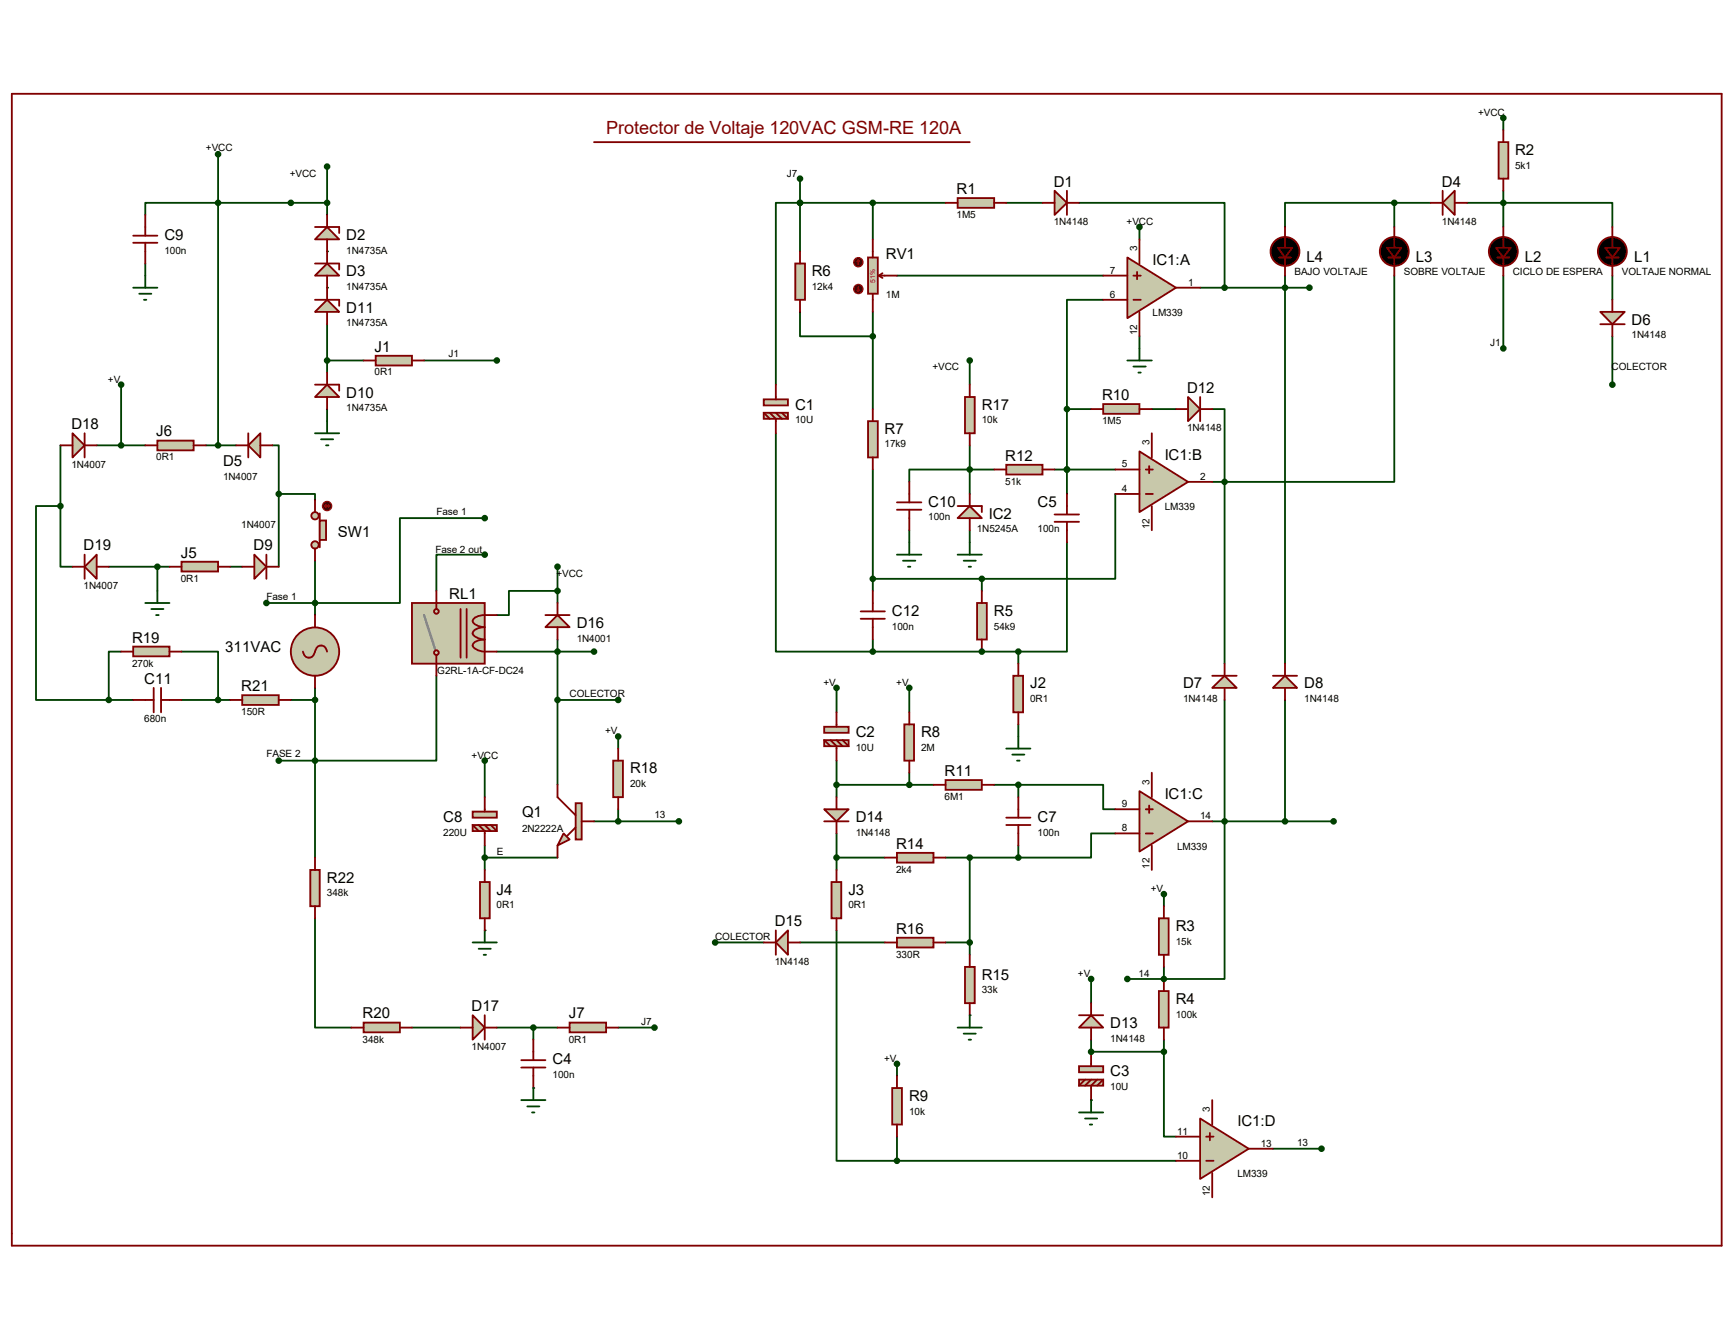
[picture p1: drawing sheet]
<svg xmlns="http://www.w3.org/2000/svg" width="279mm" height="216mm" viewBox="0 0 279 216" stroke-linecap="round" stroke-linejoin="round" font-family="sans-serif">
<g fill="none" stroke="#004000" stroke-width=".3">
<path d="M242.2 19v2M35.1 24.8v47M52.7 32.7h-29.3v1.9M52.7 26.8v7.8M128.9 32.7h-3.9v29.3M128.9 32.7h.1M128.9 32.7h23.5M128.9 28.8v11.7M140.6 32.7v5.9M162.1 32.7h5.9M173.9 32.7h23.4v13.7M183.6 36.6v2"/>
<path d="M224.7 32.7h-17.6v3.9M224.7 32.7h5.8M224.7 32.7v3.9M236.4 32.7h23.4v3.9M242.2 30.7v5.9M23.4 42.5v1.9M52.7 46.4h.1M52.7 40.5h.1M52.7 52.2v7.8M52.7 58.1h5.9M68.3 58.1h11.8M128.9 50.2v4h11.7"/>
<path d="M140.6 50.2v15.7M144.5 44.4h33.3M156.3 58.1v3.9M177.8 48.3h-5.9v17.6M183.6 54.2v1.9M193.4 46.4h17.6M207.1 44.4v62.5M224.7 44.4v33.2h-27.4M242.2 44.4v11.7M259.8 44.4v3.9M259.8 54.2v7.8M9.7 71.8v9.7"/>
<path d="M15.6 71.8h7.8M19.5 62v9.8M33.2 71.8h4.9M43.9 71.8h1v7.8M44.9 79.6h5.9v1M44.9 79.6v11.7M52.7 65.9v2M125 69.8v35.2h15.6M140.6 75.6v19.6M156.3 71.8v7.8M160.2 75.6h-13.7v2M169.9 75.6h9.8"/>
<path d="M171.9 75.6h.1M171.9 65.9v13.7M171.9 65.9h3.9M179.7 79.6v13.7h-21.5M185.6 65.9h3.9M195.3 65.9h2v11.7M195.3 77.6h2M197.3 77.6v29.3M9.7 81.5v9.8h2M9.7 81.5h-3.9v31.3h11.7M17.5 91.3h9.8M25.4 91.3v3.9"/>
<path d="M37.1 91.3h1.9M50.8 90.3v8.8M78.1 89.4h-7.8v5.8M78.1 83.5h-13.7v13.7h-21.5M89.8 95.2h-7.8v3.9h-1.9M89.8 91.3v5.9M140.6 93.3h17.6M146.5 85.4v2M156.3 85.4v2M158.2 93.3v1.9M171.9 87.4v17.6h-7.8M17.5 112.8h4"/>
<path d="M19.5 105h-2v7.8M29.3 105h5.8v7.8M29.3 112.8h7.8M46.9 112.8h3.9M50.8 110.8v27.4M70.3 108.9v13.7h-25.4M80.1 105h15.6M89.8 112.8h9.8M89.8 103v23.4M99.6 118.7v1.9M134.8 110.8v4M140.6 105h23.5"/>
<path d="M140.6 103v2M146.5 110.8v4M158.2 105h.1M164.1 105v1.9M164.1 116.7v2M197.3 112.8v44.9h-9.8M207.1 112.8v19.5M78.1 122.6v5.8M78.1 136.2v4M78.1 138.2h11.7M95.7 132.3h13.7M99.6 130.4v1.9"/>
<path d="M134.8 138.2h7.8M134.8 122.6v5.8M134.8 134.3v5.9M134.8 126.4h15.6M146.5 124.5v1.9M152.4 138.2h11.7M156.3 138.2v15.6M160.2 126.4h3.9M164.1 126.4h13.7v4h1.9M164.1 126.4v2M164.1 136.2v2M179.7 134.3h-3.9v3.9h-11.7"/>
<path d="M195.3 132.3h19.6M50.8 148v17.6h5.8M78.1 149.9h.1M115.2 151.8h7.9M128.9 151.8h13.7M134.8 149.9v37.1h9.7M152.4 151.8h3.9M175.8 157.7v3.9M181.7 157.7h5.8M187.5 157.7h.1M187.5 144.1v1.9M187.5 155.8v1.9"/>
<path d="M66.4 165.6h7.8M80.1 165.6h9.7M85.9 175.3h.1M85.9 165.6v1.9M99.6 165.6h5.9M144.5 171.4v2M156.3 163.6h.1M175.8 177.2h.1M175.8 169.5h.1M175.8 167.5v2M175.8 169.5h11.7M187.5 169.5v13.6h2"/>
<path d="M187.5 167.5v2M144.5 183.1v3.9M144.5 187h45M205.1 185.1h7.8"/>
</g>
<path d="M181.7 41.5l7.8 4.9-7.8 4.9z" fill="#c8c8aa" stroke="#800000" stroke-width=".3"/>
<path d="M183.6 38.6v3.9M177.8 48.3h3.9M177.8 44.4h3.9M182.6 48.3h1.2M182.6 44.4h1.2M183.2 43.8v1.2M183.6 50.2v4M189.5 46.4h3.9" fill="none" stroke="#800000" stroke-width=".3"/>
<path d="M183.6 72.7l7.8 4.9-7.8 4.9z" fill="#c8c8aa" stroke="#800000" stroke-width=".3"/>
<path d="M179.7 79.6h3.9M179.7 75.6h3.9M184.6 79.6h1.2M184.6 75.6h1.2M185.2 75.1v1.1M185.6 69.8v3.9M191.4 77.6h3.9M185.6 81.5v3.9" fill="none" stroke="#800000" stroke-width=".3"/>
<path d="M183.6 127.5l7.8 4.8-7.8 4.9z" fill="#c8c8aa" stroke="#800000" stroke-width=".3"/>
<path d="M179.7 134.3h3.9M179.7 130.4h3.9M184.6 134.3h1.2M184.6 130.4h1.2M185.2 129.8v1.2M185.6 124.5v3.9M185.6 136.2v4M191.4 132.3h3.9" fill="none" stroke="#800000" stroke-width=".3"/>
<path d="M193.4 180.2l7.8 4.9-7.8 4.8z" fill="#c8c8aa" stroke="#800000" stroke-width=".3"/>
<path d="M195.3 177.2v4M189.5 187h3.9M189.5 183.1h3.9M194.4 187h1.1M194.4 183.1h1.1M194.9 182.5v1.2M195.3 189v3.9M201.2 185.1h3.9" fill="none" stroke="#800000" stroke-width=".3"/>
<path d="M52.7 62l2 2h-3.9z" fill="#c8c8aa" stroke="#800000" stroke-width=".3"/>
<path d="M50.8 62h3.9v.9M52.7 60v2M52.7 64v1.9" fill="none" stroke="#800000" stroke-width=".3"/>
<path d="M52.7 48.3l2 1.9h-3.9z" fill="#c8c8aa" stroke="#800000" stroke-width=".3"/>
<path d="M50.8 48.3h3.9v1M52.7 46.4v1.9M52.7 50.2v2" fill="none" stroke="#800000" stroke-width=".3"/>
<path d="M52.7 42.5l2 1.9h-3.9z" fill="#c8c8aa" stroke="#800000" stroke-width=".3"/>
<path d="M50.8 42.5h3.9v.9M52.7 40.5v2M52.7 44.4v2" fill="none" stroke="#800000" stroke-width=".3"/>
<path d="M52.7 36.6l2 2h-3.9z" fill="#c8c8aa" stroke="#800000" stroke-width=".3"/>
<path d="M50.8 36.6h3.9v.9M52.7 34.6v2M52.7 38.6v1.9" fill="none" stroke="#800000" stroke-width=".3"/>
<circle cx="50.8" cy="105" r="3.9" fill="#c8c8aa" stroke="#800000" stroke-width=".3"/>
<path d="M50.8 99.1v1.9M48.8 105a.97 .97 0 0 0 1 1 .97 .97 0 0 0 1-1 .97 .97 0 0 1 .9-1 .97 .97 0 0 1 1 1M50.8 108.9v1.9" fill="none" stroke="#800000" stroke-width=".3"/>
<g fill="#c8c8aa" stroke="#800000" stroke-width=".3">
<circle cx="50.8" cy="83.1" r=".59"/>
<circle cx="50.8" cy="87.8" r=".59"/>
</g>
<path d="M51.5 82.7v5.5" fill="none" stroke="#800000" stroke-width=".3"/>
<path d="M51.5 83.9h1v3.1h-1z" fill="#c8c8aa" stroke="#800000" stroke-width=".3"/>
<path d="M50.8 80.6v1.9M50.8 88.3v2" fill="none" stroke="#800000" stroke-width=".3"/>
<circle cx="52.7" cy="81.5" r=".76" fill="#400000" stroke="#f00" stroke-width=".17"/>
<path d="M52.3 81.5h.8M52.3 81.5l.2 .2M52.5 81.3l-.2 .2M52.9 81.3l.2 .2M53.1 81.5l-.2 .2" fill="none" stroke="#f00" stroke-width=".17"/>
<path d="M42 69.8v3.9l-2-1.9z" fill="#c8c8aa" stroke="#800000" stroke-width=".3"/>
<path d="M38.1 71.8h1.9M40 69.8v3.9M42 71.8h1.9" fill="none" stroke="#800000" stroke-width=".3"/>
<path d="M13.6 91.3l2-1.9v3.9z" fill="#c8c8aa" stroke="#800000" stroke-width=".3"/>
<path d="M11.7 91.3h1.9M13.6 89.4v3.9M15.6 91.3h1.9" fill="none" stroke="#800000" stroke-width=".3"/>
<path d="M11.7 69.8l1.9 2-1.9 1.9z" fill="#c8c8aa" stroke="#800000" stroke-width=".3"/>
<path d="M9.7 71.8h2M13.6 69.8v3.9M13.6 71.8h2" fill="none" stroke="#800000" stroke-width=".3"/>
<path d="M41 89.4l1.9 1.9-1.9 2z" fill="#c8c8aa" stroke="#800000" stroke-width=".3"/>
<path d="M39 91.3h2M42.9 89.4v3.9M42.9 91.3h2" fill="none" stroke="#800000" stroke-width=".3"/>
<circle cx="44.9" cy="79.6" r=".38" fill="#004000" stroke="#004000" stroke-width=".3"/>
<path d="M39 112h5.9v1.6h-5.9z" fill="#c8c8aa" stroke="#800000" stroke-width=".3"/>
<path d="M37.1 112.8h1.9M44.9 112.8h2" fill="none" stroke="#800000" stroke-width=".3"/>
<path d="M21.5 104.2h5.8v1.5h-5.8z" fill="#c8c8aa" stroke="#800000" stroke-width=".3"/>
<path d="M21.5 38h3.9M21.5 39.1h3.9M23.4 34.6v3.4M23.4 39.1v3.4M19.5 105h2M21.5 112.8h3.3M24.8 110.8v4M26 110.8v4M26 112.8h3.3M27.3 105h2" fill="none" stroke="#800000" stroke-width=".3"/>
<g fill="#004000" stroke="#004000" stroke-width=".3">
<circle cx="35.1" cy="112.8" r=".38"/>
<circle cx="17.5" cy="112.8" r=".38"/>
<circle cx="9.7" cy="81.5" r=".38"/>
<circle cx="35.1" cy="71.8" r=".38"/>
<circle cx="35.1" cy="32.7" r=".38"/>
</g>
<path d="M21.5 46.4h3.9M22.4 47.3h2M23.2 48.3h.4M23.4 44.4v2M23.4 97.2h3.9M24.4 98.1h1.9M25.1 99.1h.5M25.4 95.2v2" fill="none" stroke="#004000" stroke-width=".3"/>
<g fill="#c8c8aa" stroke="#800000" stroke-width=".3">
<path d="M76.2 130.8h3.9v.9h-3.9z"/>
<path d="M76.2 132.9h3.9v1h-3.9z"/>
</g>
<path d="M76.2 132.9l.9 1M77.1 132.9l1 1v2.3M78.1 128.4v2.4M78.1 132.9l1 1M79.1 132.9l1 1" fill="none" stroke="#800000" stroke-width=".3"/>
<path d="M76.2 151.8h3.9M77.1 152.9h2M77.9 153.8h.4M78.1 149.9v1.9" fill="none" stroke="#004000" stroke-width=".3"/>
<circle cx="35.1" cy="24.8" r=".38" fill="#004000" stroke="#004000" stroke-width=".3"/>
<path d="M50 140.2h1.5v5.8h-1.5z" fill="#c8c8aa" stroke="#800000" stroke-width=".3"/>
<path d="M50.8 138.2v2M50.8 146v2" fill="none" stroke="#800000" stroke-width=".3"/>
<path d="M58.6 164.8h5.8v1.5h-5.8z" fill="#c8c8aa" stroke="#800000" stroke-width=".3"/>
<path d="M56.6 165.6h2M64.4 165.6h2" fill="none" stroke="#800000" stroke-width=".3"/>
<circle cx="50.8" cy="112.8" r=".38" fill="#004000" stroke="#004000" stroke-width=".3"/>
<path d="M76.2 163.6l1.9 2-1.9 1.9z" fill="#c8c8aa" stroke="#800000" stroke-width=".3"/>
<path d="M74.2 165.6h2M78.1 163.6v3.9M78.1 165.6h2" fill="none" stroke="#800000" stroke-width=".3"/>
<path d="M91.8 164.8h5.9v1.5h-5.9z" fill="#c8c8aa" stroke="#800000" stroke-width=".3"/>
<path d="M89.8 165.6h2M97.7 165.6h1.9" fill="none" stroke="#800000" stroke-width=".3"/>
<g fill="#004000" stroke="#004000" stroke-width=".3">
<circle cx="50.8" cy="97.2" r=".38"/>
<circle cx="42.9" cy="97.2" r=".38"/>
</g>
<path d="M66.4 97.2h11.7v9.7h-11.7z" fill="#c8c8aa" stroke="#800000" stroke-width=".3"/>
<path d="M68.3 99.1l1.8 5.5" fill="none" stroke="#808080" stroke-width=".38"/>
<g fill="#c8c8aa" stroke="#800000" stroke-width=".3">
<circle cx="70.3" cy="105.2" r=".38"/>
<circle cx="70.3" cy="98.5" r=".38"/>
</g>
<path d="M70.3 95.2v2.9M74.2 98.1v7.9M75.2 98.1v7.9M80.1 99.1a5.5 5.5 0 0 0-3.5 .4l-.3 .3-.1 .3a1.84 1.84 0 0 0 1.9 .9 2.36 2.36 0 0 0-1.8 .7l-.1 .4a1.92 1.92 0 0 0 1.9 .9 2.39 2.39 0 0 0-1.8 .7l-.1 .3a1.92 1.92 0 0 0 1.9 1h2M70.3 105.6v3.3" fill="none" stroke="#800000" stroke-width=".3"/>
<circle cx="44.9" cy="122.6" r=".38" fill="#004000" stroke="#004000" stroke-width=".3"/>
<path d="M60.5 57.3h5.9v1.6h-5.9z" fill="#c8c8aa" stroke="#800000" stroke-width=".3"/>
<path d="M58.6 58.1h1.9M66.4 58.1h1.9" fill="none" stroke="#800000" stroke-width=".3"/>
<path d="M89.8 99.1l2 1.9h-3.9z" fill="#c8c8aa" stroke="#800000" stroke-width=".3"/>
<path d="M87.9 99.1h3.9M89.8 97.2v1.9M89.8 101v2" fill="none" stroke="#800000" stroke-width=".3"/>
<circle cx="183.6" cy="36.6" r=".38" fill="#004000" stroke="#004000" stroke-width=".3"/>
<path d="M181.7 58.1h3.9M182.6 59.1h2M183.6 56.1v2M183.4 60h.4" fill="none" stroke="#004000" stroke-width=".3"/>
<path d="M195.3 110.8l2-1.9 2 1.9z" fill="#c8c8aa" stroke="#800000" stroke-width=".3"/>
<path d="M195.3 108.9h4M197.3 106.9v2M197.3 110.8v2" fill="none" stroke="#800000" stroke-width=".3"/>
<g fill="#c8c8aa" stroke="#800000" stroke-width=".3">
<path d="M90.8 134.3l1 1-2 .9z"/>
<path d="M92.8 129.4h.9v5.9h-.9z"/>
</g>
<path d="M89.8 126.4v2l3 3M89.8 136.2v2M92.8 133.3l-1.4 1.4M93.7 132.3h2" fill="none" stroke="#800000" stroke-width=".3"/>
<path d="M98.8 122.6h1.6v5.8h-1.6z" fill="#c8c8aa" stroke="#800000" stroke-width=".3"/>
<path d="M99.6 120.6v2M99.6 128.4v2" fill="none" stroke="#800000" stroke-width=".3"/>
<path d="M25.4 71h5.8v1.6h-5.8z" fill="#c8c8aa" stroke="#800000" stroke-width=".3"/>
<g fill="none" stroke="#800000" stroke-width=".3">
<path d="M207.1 36.6v3.3M224.7 36.6v3.3M242.2 36.6v3.3M259.8 36.6v3.3M206.1 41.5h1.9M207.1 41.5v2.9M223.7 41.5h1.9M224.7 41.5v2.9M241.3 41.5h1.9M242.2 41.5v2.9M258.8 41.5h2M259.8 41.5v2.9"/>
<path d="M23.4 71.8h2M31.2 71.8h2"/>
</g>
<g fill="#000" stroke="#800000" stroke-width=".3">
<path d="M205.9 39.9h2.3l-1.1 1.6zM223.5 39.9h2.3l-1.1 1.6zM241 39.9h2.4l-1.2 1.6zM258.7 39.9h2.3l-1.2 1.6z"/>
<circle cx="207.1" cy="40.5" r="2.33"/>
<circle cx="224.7" cy="40.5" r="2.33"/>
<circle cx="242.2" cy="40.5" r="2.33"/>
<circle cx="259.8" cy="40.5" r="2.33"/>
</g>
<path d="M134 142.1h1.6v5.9h-1.6z" fill="#c8c8aa" stroke="#800000" stroke-width=".3"/>
<path d="M134.8 140.2v1.9M134.8 148v1.9" fill="none" stroke="#800000" stroke-width=".3"/>
<path d="M50.8 69.8h3.9M51.7 70.8h2M52.5 71.8h.4M52.7 67.9v1.9" fill="none" stroke="#004000" stroke-width=".3"/>
<g fill="#004000" stroke="#004000" stroke-width=".3">
<circle cx="52.7" cy="32.7" r=".38"/>
<circle cx="52.7" cy="26.8" r=".38"/>
</g>
<path d="M29.3 90.5h5.8v1.6h-5.8z" fill="#c8c8aa" stroke="#800000" stroke-width=".3"/>
<path d="M27.3 91.3h2M35.1 91.3h2" fill="none" stroke="#800000" stroke-width=".3"/>
<circle cx="46.9" cy="32.7" r=".38" fill="#004000" stroke="#004000" stroke-width=".3"/>
<path d="M77.3 142.1h1.6v5.9h-1.6z" fill="#c8c8aa" stroke="#800000" stroke-width=".3"/>
<path d="M171.9 79.6v3.3M169.9 84.1h4M169.9 82.9h4M171.9 84.1v3.3M78.1 140.2v1.9M78.1 148v1.9M84 170.8h3.9M84 172h3.9M85.9 167.5v3.3M85.9 172v3.3" fill="none" stroke="#800000" stroke-width=".3"/>
<g fill="#004000" stroke="#004000" stroke-width=".3">
<circle cx="78.1" cy="138.2" r=".38"/>
<circle cx="52.7" cy="58.1" r=".38"/>
<circle cx="50.8" cy="122.6" r=".38"/>
<circle cx="89.8" cy="105" r=".38"/>
<circle cx="95.7" cy="105" r=".38"/>
<circle cx="78.1" cy="89.4" r=".38"/>
<circle cx="78.1" cy="83.5" r=".38"/>
<circle cx="89.8" cy="91.3" r=".38"/>
<circle cx="89.8" cy="95.2" r=".38"/>
<circle cx="85.9" cy="165.6" r=".38"/>
<circle cx="78.1" cy="122.6" r=".38"/>
<circle cx="99.6" cy="118.7" r=".38"/>
<circle cx="109.4" cy="132.3" r=".38"/>
<circle cx="99.6" cy="132.3" r=".38"/>
<circle cx="171.9" cy="75.6" r=".38"/>
</g>
<path d="M84 177.2h3.9M85 178.3h1.9M85.7 179.2h.4M85.9 175.3v1.9" fill="none" stroke="#004000" stroke-width=".3"/>
<path d="M163.3 108.9h1.5v5.9h-1.5z" fill="#c8c8aa" stroke="#800000" stroke-width=".3"/>
<path d="M164.1 106.9v2M164.1 114.8v1.9" fill="none" stroke="#800000" stroke-width=".3"/>
<path d="M164.1 118.7v1.9M162.1 120.6h3.9M163.1 121.6h2M163.9 122.6h.4" fill="none" stroke="#004000" stroke-width=".3"/>
<path d="M177.8 65.1h5.8v1.6h-5.8z" fill="#c8c8aa" stroke="#800000" stroke-width=".3"/>
<path d="M175.8 65.9h2M183.6 65.9h2" fill="none" stroke="#800000" stroke-width=".3"/>
<circle cx="171.9" cy="65.9" r=".38" fill="#004000" stroke="#004000" stroke-width=".3"/>
<path d="M191.4 64l2 1.9-2 2z" fill="#c8c8aa" stroke="#800000" stroke-width=".3"/>
<path d="M189.5 65.9h1.9M193.4 64v3.9M193.4 65.9h1.9" fill="none" stroke="#800000" stroke-width=".3"/>
<path d="M162.1 74.9h5.9v1.6h-5.9z" fill="#c8c8aa" stroke="#800000" stroke-width=".3"/>
<path d="M160.2 75.6h1.9M168 75.6h1.9" fill="none" stroke="#800000" stroke-width=".3"/>
<path d="M156.3 81.5l1.9 2h-3.9z" fill="#c8c8aa" stroke="#800000" stroke-width=".3"/>
<path d="M146.5 77.6v3.3M156.3 79.6v1.9M144.5 80.9h4M144.5 82.1h4M146.5 82.1v3.3M154.3 81.5h3.9v1M156.3 83.5v1.9" fill="none" stroke="#800000" stroke-width=".3"/>
<path d="M144.5 89.4h4M145.5 90.3h2M146.3 91.3h.4M146.5 87.4v2M154.3 89.4h3.9M155.3 90.3h1.9M156.1 91.3h.4M156.3 87.4v2" fill="none" stroke="#004000" stroke-width=".3"/>
<circle cx="156.3" cy="75.6" r=".38" fill="#004000" stroke="#004000" stroke-width=".3"/>
<path d="M155.5 64h1.6v5.8h-1.6z" fill="#c8c8aa" stroke="#800000" stroke-width=".3"/>
<path d="M156.3 62v2M156.3 69.8v2" fill="none" stroke="#800000" stroke-width=".3"/>
<g fill="#004000" stroke="#004000" stroke-width=".3">
<circle cx="156.3" cy="58.1" r=".38"/>
<circle cx="171.9" cy="75.6" r=".38"/>
</g>
<path d="M157.4 97.2h1.6v5.8h-1.6z" fill="#c8c8aa" stroke="#800000" stroke-width=".3"/>
<path d="M138.7 99.7h3.9M138.7 98.5h3.9M140.6 95.2v3.3M140.6 99.7v3.3M158.2 95.2v2M158.2 103v2" fill="none" stroke="#800000" stroke-width=".3"/>
<g fill="#004000" stroke="#004000" stroke-width=".3">
<circle cx="158.2" cy="93.3" r=".38"/>
<circle cx="105.5" cy="165.6" r=".38"/>
</g>
<path d="M139.9 67.9h1.5v5.8h-1.5z" fill="#c8c8aa" stroke="#800000" stroke-width=".3"/>
<path d="M140.6 65.9v2M140.6 73.7v1.9" fill="none" stroke="#800000" stroke-width=".3"/>
<circle cx="140.6" cy="93.3" r=".38" fill="#004000" stroke="#004000" stroke-width=".3"/>
<path d="M139.9 41.5h1.5v5.8h-1.5z" fill="#c8c8aa" stroke="#800000" stroke-width=".3"/>
<path d="M140.6 38.6v2.9M140.6 47.3v2.9M141.6 44.4l.6 .4M141.6 44.4h2.9M142.2 44l-.6 .4" fill="none" stroke="#800000" stroke-width=".3"/>
<circle cx="138.3" cy="42.2" r=".76" fill="#400000" stroke="#f00" stroke-width=".17"/>
<path d="M138.3 41.9l-.2 .2M138.3 41.9l.2 .2M138.3 41.9v.7" fill="none" stroke="#f00" stroke-width=".17"/>
<circle cx="138.3" cy="46.6" r=".76" fill="#400000" stroke="#f00" stroke-width=".17"/>
<path d="M138.1 46.7l.2 .2M138.3 46.2v.7M138.5 46.7l-.2 .2" fill="none" stroke="#f00" stroke-width=".17"/>
<g fill="#c8c8aa" stroke="#800000" stroke-width=".3">
<path d="M123.1 64.3h3.9v1h-3.9z"/>
<path d="M123.1 66.5h3.9v1h-3.9z"/>
</g>
<path d="M123.1 66.5l.9 1M124 66.5l1 1v2.3M125 62v2.3M125 66.5l1 1M126 66.5l1 1" fill="none" stroke="#800000" stroke-width=".3"/>
<g fill="#004000" stroke="#004000" stroke-width=".3">
<circle cx="128.9" cy="32.7" r=".38"/>
<circle cx="128.9" cy="28.8" r=".38"/>
</g>
<path d="M128.1 42.5h1.6v5.8h-1.6z" fill="#c8c8aa" stroke="#800000" stroke-width=".3"/>
<path d="M128.9 40.5v2M128.9 48.3v1.9" fill="none" stroke="#800000" stroke-width=".3"/>
<g fill="#004000" stroke="#004000" stroke-width=".3">
<circle cx="128.9" cy="32.7" r=".38"/>
<circle cx="140.6" cy="54.2" r=".38"/>
</g>
<path d="M154.3 31.9h5.9v1.6h-5.9z" fill="#c8c8aa" stroke="#800000" stroke-width=".3"/>
<path d="M152.4 32.7h1.9M160.2 32.7h1.9" fill="none" stroke="#800000" stroke-width=".3"/>
<circle cx="140.6" cy="32.7" r=".38" fill="#004000" stroke="#004000" stroke-width=".3"/>
<path d="M169.9 30.7l2 2-2 1.9z" fill="#c8c8aa" stroke="#800000" stroke-width=".3"/>
<path d="M168 32.7h1.9M171.9 30.7v3.9M171.9 32.7h2M162.1 131.7h3.9M162.1 132.9h3.9M164.1 128.4v3.3M164.1 132.9v3.3" fill="none" stroke="#800000" stroke-width=".3"/>
<circle cx="197.3" cy="46.4" r=".38" fill="#004000" stroke="#004000" stroke-width=".3"/>
<path d="M152.4 125.7h5.8v1.6h-5.8z" fill="#c8c8aa" stroke="#800000" stroke-width=".3"/>
<path d="M150.4 126.4h2M158.2 126.4h2" fill="none" stroke="#800000" stroke-width=".3"/>
<g fill="#004000" stroke="#004000" stroke-width=".3">
<circle cx="164.1" cy="105" r=".38"/>
<circle cx="140.6" cy="105" r=".38"/>
<circle cx="158.2" cy="105" r=".38"/>
</g>
<path d="M145.7 116.7h1.6v5.9h-1.6z" fill="#c8c8aa" stroke="#800000" stroke-width=".3"/>
<path d="M146.5 114.8v1.9M146.5 122.6v1.9" fill="none" stroke="#800000" stroke-width=".3"/>
<circle cx="146.5" cy="110.8" r=".38" fill="#004000" stroke="#004000" stroke-width=".3"/>
<g fill="#c8c8aa" stroke="#800000" stroke-width=".3">
<path d="M132.8 117.1h3.9v1h-3.9z"/>
<path d="M132.8 119.3h3.9v.9h-3.9z"/>
</g>
<path d="M132.8 119.3l1 .9M133.8 119.3l1 .9v2.4M134.8 114.8v2.3M134.8 119.3l1 .9M135.8 119.3l.9 .9" fill="none" stroke="#800000" stroke-width=".3"/>
<circle cx="134.8" cy="110.8" r=".38" fill="#004000" stroke="#004000" stroke-width=".3"/>
<path d="M132.8 130.4h3.9l-1.9 1.9z" fill="#c8c8aa" stroke="#800000" stroke-width=".3"/>
<path d="M132.8 132.3h3.9M134.8 128.4v2M134.8 132.3v2" fill="none" stroke="#800000" stroke-width=".3"/>
<circle cx="134.8" cy="126.4" r=".38" fill="#004000" stroke="#004000" stroke-width=".3"/>
<path d="M144.5 137.4h5.9v1.6h-5.9z" fill="#c8c8aa" stroke="#800000" stroke-width=".3"/>
<path d="M142.6 138.2h1.9M150.4 138.2h2" fill="none" stroke="#800000" stroke-width=".3"/>
<circle cx="164.1" cy="138.2" r=".38" fill="#004000" stroke="#004000" stroke-width=".3"/>
<path d="M144.5 151.1h5.9v1.6h-5.9z" fill="#c8c8aa" stroke="#800000" stroke-width=".3"/>
<path d="M142.6 151.8h1.9M150.4 151.8h2" fill="none" stroke="#800000" stroke-width=".3"/>
<circle cx="156.3" cy="138.2" r=".38" fill="#004000" stroke="#004000" stroke-width=".3"/>
<path d="M155.5 155.8h1.6v5.8h-1.6z" fill="#c8c8aa" stroke="#800000" stroke-width=".3"/>
<path d="M156.3 153.8v2M156.3 161.6v2" fill="none" stroke="#800000" stroke-width=".3"/>
<path d="M154.3 165.6h3.9M155.3 166.5h1.9M156.1 167.5h.4M156.3 163.6v2" fill="none" stroke="#004000" stroke-width=".3"/>
<path d="M143.8 175.3h1.5v5.9h-1.5z" fill="#c8c8aa" stroke="#800000" stroke-width=".3"/>
<path d="M144.5 173.4v1.9M144.5 181.2v1.9" fill="none" stroke="#800000" stroke-width=".3"/>
<g fill="#004000" stroke="#004000" stroke-width=".3">
<circle cx="144.5" cy="171.4" r=".38"/>
<circle cx="25.4" cy="91.3" r=".38"/>
<circle cx="19.5" cy="62" r=".38"/>
<circle cx="19.5" cy="71.8" r=".38"/>
</g>
<path d="M175.8 163.6l2 2h-3.9z" fill="#c8c8aa" stroke="#800000" stroke-width=".3"/>
<path d="M173.9 163.6h3.9M175.8 161.6v2M175.8 165.6v1.9" fill="none" stroke="#800000" stroke-width=".3"/>
<circle cx="175.8" cy="157.7" r=".38" fill="#004000" stroke="#004000" stroke-width=".3"/>
<g fill="#c8c8aa" stroke="#800000" stroke-width=".3">
<path d="M173.9 171.8h3.9v1h-3.9z"/>
<path d="M173.9 173.9h3.9v1h-3.9z"/>
</g>
<path d="M174.8 173.9l-.9 1M175.8 169.5v2.3M175.8 173.9l-1 1M176.8 173.9l-1 1v2.3M177.8 173.9l-1 1" fill="none" stroke="#800000" stroke-width=".3"/>
<path d="M173.9 179.2h3.9M175.8 177.2v2M174.8 180.2h2M175.6 181.2h.4" fill="none" stroke="#004000" stroke-width=".3"/>
<circle cx="175.8" cy="169.5" r=".38" fill="#004000" stroke="#004000" stroke-width=".3"/>
<path d="M186.7 159.7h1.6v5.9h-1.6z" fill="#c8c8aa" stroke="#800000" stroke-width=".3"/>
<path d="M187.5 157.7v2M187.5 165.6v1.9" fill="none" stroke="#800000" stroke-width=".3"/>
<g fill="#004000" stroke="#004000" stroke-width=".3">
<circle cx="187.5" cy="169.5" r=".38"/>
<circle cx="181.7" cy="157.7" r=".38"/>
<circle cx="214.9" cy="132.3" r=".38"/>
<circle cx="187.5" cy="157.7" r=".38"/>
<circle cx="197.3" cy="132.3" r=".38"/>
</g>
<path d="M186.7 148h1.6v5.8h-1.6z" fill="#c8c8aa" stroke="#800000" stroke-width=".3"/>
<path d="M187.5 146v2M187.5 153.8v2" fill="none" stroke="#800000" stroke-width=".3"/>
<g fill="#004000" stroke="#004000" stroke-width=".3">
<circle cx="187.5" cy="144.1" r=".38"/>
<circle cx="197.3" cy="77.6" r=".38"/>
</g>
<path d="M207.1 108.9l1.9 1.9h-3.9z" fill="#c8c8aa" stroke="#800000" stroke-width=".3"/>
<path d="M205.1 108.9h3.9M207.1 106.9v2M207.1 110.8v2" fill="none" stroke="#800000" stroke-width=".3"/>
<g fill="#004000" stroke="#004000" stroke-width=".3">
<circle cx="207.1" cy="132.3" r=".38"/>
<circle cx="207.1" cy="46.4" r=".38"/>
<circle cx="211" cy="46.4" r=".38"/>
<circle cx="212.9" cy="185.1" r=".38"/>
<circle cx="89.8" cy="112.8" r=".38"/>
<circle cx="99.6" cy="112.8" r=".38"/>
</g>
<path d="M234.4 30.7v3.9l-1.9-1.9z" fill="#c8c8aa" stroke="#800000" stroke-width=".3"/>
<path d="M230.5 32.7h2M232.5 30.7v3.9M234.4 32.7h2" fill="none" stroke="#800000" stroke-width=".3"/>
<g fill="#004000" stroke="#004000" stroke-width=".3">
<circle cx="224.7" cy="32.7" r=".38"/>
<circle cx="242.2" cy="32.7" r=".38"/>
</g>
<path d="M241.5 22.9h1.5v5.9h-1.5z" fill="#c8c8aa" stroke="#800000" stroke-width=".3"/>
<path d="M242.2 21v1.9M242.2 28.8v1.9" fill="none" stroke="#800000" stroke-width=".3"/>
<g fill="#004000" stroke="#004000" stroke-width=".3">
<circle cx="242.2" cy="19" r=".38"/>
<circle cx="80.1" cy="58.1" r=".38"/>
<circle cx="242.2" cy="56.1" r=".38"/>
</g>
<path d="M257.9 50.2h3.9l-2 2z" fill="#c8c8aa" stroke="#800000" stroke-width=".3"/>
<path d="M257.9 52.2h3.9M259.8 48.3v1.9M259.8 52.2v2" fill="none" stroke="#800000" stroke-width=".3"/>
<circle cx="259.8" cy="62" r=".38" fill="#004000" stroke="#004000" stroke-width=".3"/>
<path d="M125 151.8l2-1.9v3.9z" fill="#c8c8aa" stroke="#800000" stroke-width=".3"/>
<path d="M1.9 15.1h275.5v185.6h-275.5zM95.7 22.9h60.6M123.1 151.8h1.9M125 149.9v3.9M127 151.8h1.9" fill="none" stroke="#800000" stroke-width=".3"/>
<g fill="#004000" stroke="#004000" stroke-width=".3">
<circle cx="115.2" cy="151.8" r=".38"/>
<circle cx="156.3" cy="151.8" r=".38"/>
<circle cx="134.8" cy="138.2" r=".38"/>
<circle cx="144.5" cy="187" r=".38"/>
<circle cx="164.1" cy="126.4" r=".38"/>
<circle cx="146.5" cy="126.4" r=".38"/>
</g>
<text font-size="2.9" fill="#800000" x="97.7" y="21.6">Protector de Voltaje 120VAC GSM-RE 120A</text>
<g font-size="2.4">
<text x="244.1" y="25">R2</text>
<text x="154.1" y="31.2">R1</text>
<text x="169.8" y="30.1">D1</text>
<text x="232.3" y="30.1">D4</text>
<text x="26.5" y="38.7">C9</text>
<text x="55.8" y="38.7">D2</text>
<text x="142.7" y="41.8">RV1</text>
<text x="55.8" y="44.5">D3</text>
<text x="130.8" y="44.5">R6</text>
<text x="185.7" y="42.8">IC1:A</text>
<text x="210.5" y="42.2">L4</text>
<text x="228.1" y="42.2">L3</text>
<text x="245.7" y="42.2">L2</text>
<text x="263.3" y="42.2">L1</text>
<text x="55.8" y="50.4">D11</text>
<text x="262.9" y="52.3">D6</text>
<text x="60.4" y="56.6">J1</text>
<text x="55.8" y="64.1">D10</text>
<text x="128.1" y="66">C1</text>
<text x="158.2" y="66">R17</text>
<text x="177.6" y="64.5">R10</text>
<text x="191.3" y="63.3">D12</text>
<text x="11.5" y="69.1">D18</text>
<text x="25.2" y="70.3">J6</text>
<text x="142.5" y="69.9">R7</text>
<text x="35.9" y="75">D5</text>
<text x="162" y="74.2">R12</text>
<text x="187.7" y="74">IC1:B</text>
<text x="149.6" y="81.6">C10</text>
<text x="159.3" y="83.6">IC2</text>
<text x="167.2" y="81.6">C5</text>
<text x="13.5" y="88.7">D19</text>
<text x="29.1" y="89.9">J5</text>
<text x="40.9" y="88.7">D9</text>
<text x="54.4" y="86.5">SW1</text>
<text x="72.4" y="96.5">RL1</text>
<text x="92.9" y="101.2">D16</text>
<text x="143.7" y="99.2">C12</text>
<text x="160.1" y="99.2">R5</text>
<text x="21.3" y="103.5">R19</text>
<text x="36.3" y="105.1">311VAC</text>
<text x="23.2" y="110.2">C11</text>
<text x="38.9" y="111.3">R21</text>
<text x="166" y="110.9">J2</text>
<text x="190.6" y="110.9">D7</text>
<text x="210.1" y="110.9">D8</text>
<text x="137.9" y="118.7">C2</text>
<text x="148.4" y="118.7">R8</text>
<text x="101.5" y="124.6">R18</text>
<text x="152.2" y="125">R11</text>
<text x="84.1" y="131.7">Q1</text>
<text x="187.7" y="128.7">IC1:C</text>
<text x="71.4" y="132.4">C8</text>
<text x="137.9" y="132.4">D14</text>
<text x="144.4" y="136.7">R14</text>
<text x="167.2" y="132.4">C7</text>
<text x="52.7" y="142.2">R22</text>
<text x="80" y="144.1">J4</text>
<text x="124.8" y="149.3">D15</text>
<text x="136.7" y="144.1">J3</text>
<text x="189.4" y="150">R3</text>
<text x="144.4" y="150.4">R16</text>
<text x="158.2" y="157.8">R15</text>
<text x="189.4" y="161.7">R4</text>
<text x="58.4" y="164.1">R20</text>
<text x="76" y="162.9">D17</text>
<text x="91.7" y="164.1">J7</text>
<text x="178.9" y="165.7">D13</text>
<text x="89" y="171.5">C4</text>
<text x="178.9" y="173.4">C3</text>
<text x="146.5" y="177.4">R9</text>
<text x="199.4" y="181.5">IC1:D</text>
</g>
<g font-size="1.6">
<text x="238.2" y="18.7">+VCC</text>
<text x="33.2" y="24.4">+VCC</text>
<text x="46.7" y="28.4">+VCC</text>
<text x="126.8" y="28.4">J7</text>
<text x="244.1" y="27.2">5k1</text>
<text x="154.1" y="35.1">1M5</text>
<text x="26.5" y="40.9">100n</text>
<text x="55.8" y="40.9">1N4735A</text>
<text x="169.8" y="36.3">1N4148</text>
<text x="181.5" y="36.2">+VCC</text>
<text x="183.2" y="40.5" transform="rotate(-90 183.2 40.5)">3</text>
<text x="232.3" y="36.3">1N4148</text>
<text x="55.8" y="46.7">1N4735A</text>
<text x="130.8" y="46.7">12k4</text>
<text x="178.8" y="44.1">7</text>
<text x="178.8" y="48">6</text>
<text x="191.4" y="46">1</text>
<text x="208.6" y="44.4">BAJO VOLTAJE</text>
<text x="226.2" y="44.4">SOBRE VOLTAJE</text>
<text x="243.8" y="44.4">CICLO DE ESPERA</text>
<text x="261.3" y="44.4">VOLTAJE NORMAL</text>
<text x="55.8" y="52.6">1N4735A</text>
<text x="142.7" y="48">1M</text>
<text x="185.7" y="50.9">LM339</text>
<text x="72.3" y="57.6">J1</text>
<text x="150.2" y="59.7">+VCC</text>
<text x="183.2" y="54" transform="rotate(-90 183.2 54)">12</text>
<text x="240.1" y="55.8">J1</text>
<text x="259.7" y="59.7">COLECTOR</text>
<text x="262.9" y="54.5">1N4148</text>
<text x="17.4" y="61.6">+V</text>
<text x="60.4" y="60.5">0R1</text>
<text x="55.8" y="66.3">1N4735A</text>
<text x="128.1" y="68.2">10U</text>
<text x="158.2" y="68.2">10k</text>
<text x="177.6" y="68.3">1M5</text>
<text x="185.2" y="71.8" transform="rotate(-90 185.2 71.8)">3</text>
<text x="191.3" y="69.5">1N4148</text>
<text x="11.5" y="75.4">1N4007</text>
<text x="25.2" y="74.2">0R1</text>
<text x="35.9" y="77.3">1N4007</text>
<text x="142.5" y="72.1">17k9</text>
<text x="180.8" y="75.3">5</text>
<text x="193.4" y="77.3">2</text>
<text x="70.3" y="83">Fase 1</text>
<text x="149.6" y="83.8">100n</text>
<text x="162" y="78.1">51k</text>
<text x="180.8" y="79.2">4</text>
<text x="187.7" y="82.2">LM339</text>
<text x="38.9" y="85.1">1N4007</text>
<text x="70.1" y="89">Fase 2 out</text>
<text x="157.4" y="85.8">1N5245A</text>
<text x="167.2" y="85.8">100n</text>
<text x="185.2" y="85.3" transform="rotate(-90 185.2 85.3)">12</text>
<text x="13.5" y="94.9">1N4007</text>
<text x="29.1" y="93.7">0R1</text>
<text x="89.7" y="92.9">+VCC</text>
<text x="42.9" y="96.6">Fase 1</text>
<text x="143.7" y="101.4">100n</text>
<text x="160.1" y="101.4">54k9</text>
<text x="21.3" y="107.4">270k</text>
<text x="92.9" y="103.4">1N4001</text>
<text x="70.4" y="108.6">G2RL-1A-CF-DC24</text>
<text x="91.8" y="112.3">COLECTOR</text>
<text x="132.7" y="110.5">+V</text>
<text x="144.4" y="110.5">+V</text>
<text x="166" y="113.2">0R1</text>
<text x="190.6" y="113.2">1N4148</text>
<text x="210.1" y="113.2">1N4148</text>
<text x="23.2" y="116.4">680n</text>
<text x="38.9" y="115.2">150R</text>
<text x="97.5" y="118.3">+V</text>
<text x="42.9" y="122">FASE 2</text>
<text x="76" y="122.2">+VCC</text>
<text x="137.9" y="120.9">10U</text>
<text x="148.4" y="120.9">2M</text>
<text x="101.5" y="126.8">20k</text>
<text x="105.5" y="131.8">13</text>
<text x="152.2" y="128.9">6M1</text>
<text x="180.8" y="130">9</text>
<text x="185.2" y="126.5" transform="rotate(-90 185.2 126.5)">3</text>
<text x="193.4" y="132">14</text>
<text x="71.4" y="134.6">220U</text>
<text x="80.1" y="137.7">E</text>
<text x="84.1" y="134">2N2222A</text>
<text x="137.9" y="134.6">1N4148</text>
<text x="167.2" y="134.6">100n</text>
<text x="180.8" y="133.9">8</text>
<text x="189.7" y="136.9">LM339</text>
<text x="144.4" y="140.6">2k4</text>
<text x="185.2" y="140" transform="rotate(-90 185.2 140)">12</text>
<text x="185.4" y="143.7">+V</text>
<text x="52.7" y="144.4">348k</text>
<text x="80" y="146.3">0R1</text>
<text x="136.7" y="146.3">0R1</text>
<text x="115.2" y="151.4">COLECTOR</text>
<text x="124.8" y="155.4">1N4148</text>
<text x="144.4" y="154.3">330R</text>
<text x="189.4" y="152.2">15k</text>
<text x="158.2" y="160">33k</text>
<text x="173.7" y="157.4">+V</text>
<text x="183.5" y="157.4">14</text>
<text x="58.4" y="168">348k</text>
<text x="91.7" y="168">0R1</text>
<text x="103.3" y="165.2">J7</text>
<text x="178.9" y="167.9">1N4148</text>
<text x="189.4" y="164">100k</text>
<text x="76" y="169.1">1N4007</text>
<text x="89" y="173.7">100n</text>
<text x="142.5" y="171.1">+V</text>
<text x="146.5" y="179.6">10k</text>
<text x="178.9" y="175.7">10U</text>
<text x="194.9" y="179.2" transform="rotate(-90 194.9 179.2)">3</text>
<text x="189.7" y="182.8">11</text>
<text x="203.2" y="184.7">13</text>
<text x="209" y="184.6">13</text>
<text x="189.7" y="186.7">10</text>
<text x="199.4" y="189.7">LM339</text>
<text x="194.9" y="192.7" transform="rotate(-90 194.9 192.7)">12</text>
</g>
<text font-size="1.1" fill="#c00000" x="141" y="45.5" transform="rotate(-90 141 45.5)">51%</text>
</svg>
